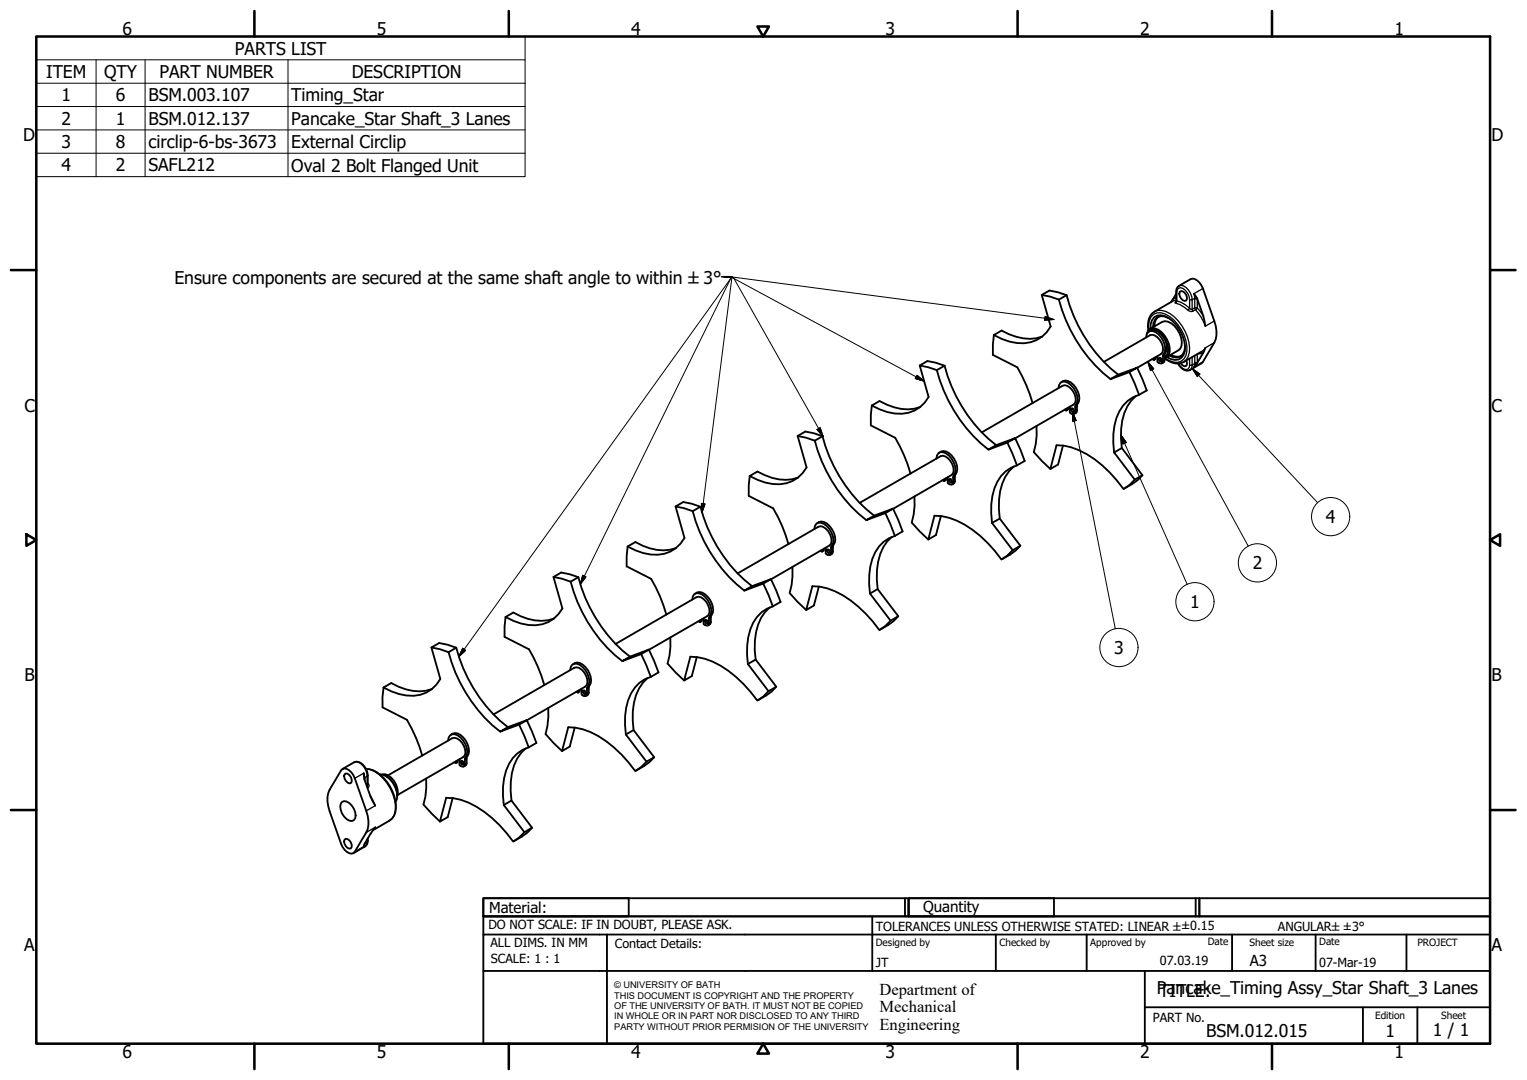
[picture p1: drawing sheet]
<svg xmlns="http://www.w3.org/2000/svg" width="420mm" height="297mm" viewBox="0 0 420 297" stroke-linecap="round" stroke-linejoin="round" font-family="sans-serif">
<!-- layer: Visible (ISO) -->
<g fill="none" stroke="#000" stroke-width=".51">
<path d="M273.5 92.1l-.3 2.7v2.8l6.7 3.4a42.5 42.5 0 0 1 4.2 9.9M273.5 92.1l2.1-1.2a13.3 13.3 0 0 0 11.2 1.7M286.6 81.1l2.4 .5 2.4 .8M291.4 82.4a41.2 41.2 0 0 0 14.2 21.9M293.5 81.2l-2.4-.8-2.3-.5-2.2 1.2 2.5 8.7a9.3 9.3 0 0 1-11.4 4.1l-2.1-.7-2.1-1.1M293.5 81.2a41.2 41.2 0 0 0 14.2 21.8M293.5 81.2l-2.1 1.2M303.7 99.5l12.7-7.3a2.34 2.34 0 0 1 2.7 1.3 3.7 3.7 0 0 1 .7 3.5l-.4 .4-6.5 3.8M315.4 92.8a1.6 1.6 0 0 1 .8-1.6 1.6 1.6 0 0 1 1.8 .2 4.8 4.8 0 0 1 2 6.5v1.4l-.2 .5-.3 .2-1-.4v-1.7M315.6 91.8a1.88 1.88 0 0 1 1.3-1.5 1.88 1.88 0 0 1 1.9 .4 6.4 6.4 0 0 1 2.8 6.8l-.5 .6-.7 .3M315.8 91.5a1.86 1.86 0 0 1 2.8-.4 6.3 6.3 0 0 1 2.8 5.9l-.4 .7-.6 .5M316.1 91.2a1.96 1.96 0 0 1 2.6 .1 5.3 5.3 0 0 1 2.3 5.2 2.68 2.68 0 0 0-.6 2.5l-.2 .7-.5 .2"/>
<path d="M316.4 90.5l3.4-2a3 3 0 0 1 3.3 1.1 5.8 5.8 0 0 1 1.7 6.2l-.5 .5-3.3 1.9M316.5 90.4a3 3 0 0 1 2.9-3.7 8.9 8.9 0 0 1 6.5 7.1 4.7 4.7 0 0 1-.8 4.6 3.3 3.3 0 0 1-4.1-.2M317.5 98.5v.5M318 98.2v.5l-.5 .3-.4-.2M318.7 87.1l-.6 .7-.4 .9-.1 1.1M318.9 98.4l.6 .3v.7l-.6-.3zM319.3 98.5l.3 .5M321.5 87.4a2.64 2.64 0 0 0-3-.1 2.64 2.64 0 0 0-1.3 2.7M322.1 97.6l2 .5 .9-.2M322.6 82.9l-4.9 2.8a4.8 4.8 0 0 0-1.7 5.2M323.6 82.9v-2.7a1.66 1.66 0 0 1 .8-1.6l3.2-1.8a3.1 3.1 0 0 1 3.4 2.5l3.1 9a7.7 7.7 0 0 1 0 5.9l-3.1 5.3-3.6 2.3a2.75 2.75 0 0 1-3.3-1.8M323.6 80.8l-1.4 2.3"/>
<path d="M324.6 80.3l.4-.2a1.83 1.83 0 0 1 1.3 2.6 1.79 1.79 0 0 1-1.7-2.4zM326.1 95.4a2.66 2.66 0 0 1-1.4 2.7 2.66 2.66 0 0 1-3-.3M326.4 99.1l.2 1.3-.3 .3h-.5l-1-.8M328.5 80.8l.8 1.2a28.3 28.3 0 0 1 2.4 7.7M330.6 96.7l-4.9 2.9a4.8 4.8 0 0 1-5.3-1.1M331.7 95.7l-.6 1.3-2.6 4M219.5 119.9l2.3 .5 2.4 .8M226.3 120l-2.4-.8-2.3-.5-2.1 1.2 2.4 8.7a9.3 9.3 0 0 1-11.3 4.1l-2.2-.7-2.1-1.1M226.3 120a40.7 40.7 0 0 0 14.2 21.8M226.3 120l-2.1 1.2M239.9 111.5l-.3 2.7v2.8l6.7 3.4a42.5 42.5 0 0 1 4.2 9.8M239.9 111.5l2.1-1.2a13.1 13.1 0 0 0 11.2 1.7"/>
<path d="M253.1 100.5l2.3 .5 2.4 .8M257.8 101.8a41.2 41.2 0 0 0 14.2 21.9M259.9 100.6l-2.4-.8-2.3-.5-2.1 1.2 2.4 8.7a9.2 9.2 0 0 1-11.3 4.1l-2.2-.7-2.1-1.1M259.9 100.6a41 41 0 0 0 14.2 21.8M259.9 100.6l-2.1 1.2M270.1 118.9l22.3-12.8a2.34 2.34 0 0 1 2.7 1.3 3.6 3.6 0 0 1 .7 3.4l-.4 .5-16.1 9.3M285.2 117.1v2.6l-.2 2.4-.5 2.2 4.5 4.7M291.3 106.7a1.59 1.59 0 0 1 .8-1.6 1.59 1.59 0 0 1 1.8 .2 4.8 4.8 0 0 1 1.9 6.6v1.3l-.1 .5-.4 .2-.9-.4v-1.6M292 105.1a1.96 1.96 0 0 1 2.6 .1 5.4 5.4 0 0 1 2.3 5.2 2.63 2.63 0 0 0-.6 2.5v.4l-.7 .6M292.9 112.7l.5 .2M293.9 112.1v.6l-.5 .2v-.5M294.8 112.3l.6 .4v.6l-.6-.3z"/>
<path d="M295.2 112.4l.3 .6M305.6 104.3l2.1-1.3 5.2-1.9-2.1 1.2zM310.8 102.3l2.6 6.3M312.6 108.9a13.7 13.7 0 0 0-4.2 11.7l.3 2.6M312.9 101.1l2.6 6.3-2.1 1.2M313.4 108.6a10 10 0 0 0-6.8 8.5l-.3 2.3 .3 5M185.9 139.3l2.3 .5 2.4 .8M192.7 139.4l-2.4-.9-2.3-.4-2.1 1.2 2.4 8.7a9.3 9.3 0 0 1-11.3 4.1l-2.1-.7-2.2-1.1M192.7 139.4a40.7 40.7 0 0 0 14.2 21.8M192.7 139.4l-2.1 1.2M206.3 130.9l-.3 2.7v2.8l6.7 3.4a40.2 40.2 0 0 1 4.2 9.8M206.3 130.9l2.1-1.2a13.1 13.1 0 0 0 11.2 1.6"/>
<path d="M224.2 121.2a41 41 0 0 0 14.2 21.9M236.5 138.3l22.3-12.8a2.34 2.34 0 0 1 2.7 1.3 3.6 3.6 0 0 1 .7 3.4l-.4 .5-16.1 9.2M245.7 139.9l2.6 6.3-2.1 1.2M251.6 136.6l.1 2.5-.3 2.4-.5 2.2 4.5 4.7M257.7 126.1a1.59 1.59 0 0 1 .8-1.6 1.59 1.59 0 0 1 1.8 .2 4.8 4.8 0 0 1 2 6.6v1.3l-.2 .5-.3 .2-1-.4v-1.6M258.4 124.5a1.96 1.96 0 0 1 2.6 .1 5.3 5.3 0 0 1 2.3 5.2 3.5 3.5 0 0 0-.6 2.9l-.7 .6M259.4 132.1l.4 .2M260.3 131.5v.5l-.5 .3v-.5M261.2 131.7l.6 .3v.7l-.6-.3zM261.6 131.8l.3 .6M272 123.7l2.1-1.3 5.2-1.9-2.1 1.2zM277.2 121.7l2.6 6.3"/>
<path d="M279 128.3a13.8 13.8 0 0 0-4.2 11.7l.3 2.6M279.3 120.5l2.6 6.3-2.1 1.2M279.8 128a10 10 0 0 0-6.8 8.4l-.2 2.4 .2 5M292.5 122.5l-1.4 5.3-2.1 1.2 1.7-6.5a19.5 19.5 0 0 1 12.6 5.5l2.1 1.9 3.7 4.6 1.7-1.1 1.4-1.5M306.6 124.4l2.1-1.2 5.6 7.5-2.1 1.2M306.6 124.4l5.6 7.5M314.3 130.7l-1.3 1.4-3.6 2.3M152.3 158.7l2.3 .5 2.4 .8M157 160a40.7 40.7 0 0 0 14.2 21.8M159.1 158.8l-2.4-.9-2.3-.4-2.1 1.2 2.4 8.7a9.2 9.2 0 0 1-11.3 4.1l-2.1-.7-2.2-1.1M159.1 158.8a41 41 0 0 0 14.2 21.8M159.1 158.8l-2.1 1.2"/>
<path d="M172.7 150.3l-.3 2.7v2.8l6.8 3.4a40.2 40.2 0 0 1 4.1 9.8M172.7 150.3l2.1-1.2a13.1 13.1 0 0 0 11.2 1.6M190.6 140.6a40.8 40.8 0 0 0 14.2 21.8M203 157.7l22.2-12.8a2.37 2.37 0 0 1 2.7 1.3 3.7 3.7 0 0 1 .7 3.4l-.4 .5-16 9.2M212.1 159.3l2.7 6.3-2.2 1.2M218 155.9l.1 2.6-.3 2.4-.5 2.2 4.5 4.7M224.1 145.5a1.6 1.6 0 0 1 .8-1.6 1.6 1.6 0 0 1 1.8 .2 5.5 5.5 0 0 1 2.5 5.4 2.69 2.69 0 0 0-.5 2.5l-.2 .5-.3 .2-1-.4v-1.6M224.8 143.9a2.24 2.24 0 0 1 3.4 .7 4.4 4.4 0 0 1 1 5.8l-.1 1.7-.7 .5M225.8 151.5l.4 .2M226.7 150.9v.5l-.5 .3v-.5M227.6 151.1l.6 .3v.7l-.6-.3zM228 151.2l.3 .6"/>
<path d="M238.4 143.1l2.1-1.3 5.2-1.9-2.1 1.2zM243.6 141.1l2.6 6.3M245.4 147.7a13.8 13.8 0 0 0-4.1 11.6l.2 2.7M246.2 147.4a10 10 0 0 0-6.7 8.4l-.4 4.8 .3 2.6M258.9 141.9l-1.4 5.3-2.1 1.2 1.7-6.6a19.5 19.5 0 0 1 12.6 5.6l4 4.1 1.8 2.4 1.7-1.1 1.4-1.5M273 143.8l2.1-1.2 5.7 7.5-2.2 1.2M273 143.8l5.6 7.5M280.8 150.1l-1.4 1.4-3.6 2.3M118.7 178.1l2.3 .4 2.4 .9M123.4 179.4a41 41 0 0 0 14.2 21.8M125.5 178.1l-2.4-.8-2.3-.4-2.1 1.2 2.5 8.6a9.2 9.2 0 0 1-11.4 4.2l-2.1-.8-2.2-1M125.5 178.1a41 41 0 0 0 14.2 21.9"/>
<path d="M125.5 178.1l-2.1 1.3M139.1 169.7l-.3 2.6v2.9l6.8 3.4a40.2 40.2 0 0 1 4.2 9.8M139.1 169.7l2.1-1.2a13.1 13.1 0 0 0 11.2 1.6M169.4 177.1l22.2-12.8a2.35 2.35 0 0 1 2.7 1.3 3.7 3.7 0 0 1 .7 3.4l-.4 .5-16 9.2M176.4 179.9l2.7 6.3M178.5 178.7l2.7 6.2-2.1 1.3M184.4 175.3l.1 2.6-.3 2.4-.5 2.2 4.5 4.7M190.5 164.9a1.6 1.6 0 0 1 .8-1.6 1.6 1.6 0 0 1 1.8 .2 5.4 5.4 0 0 1 2.5 5.4 2.85 2.85 0 0 0-.5 2.5l-.2 .5-.3 .2-1-.4v-1.7M191.3 163.3a1.93 1.93 0 0 1 2.6 .1 4.8 4.8 0 0 1 1.7 6.4l-.1 1.7-.7 .5M192.2 170.9l.4 .2M193.1 170.3v.5l-.5 .3v-.5M194 170.5l.6 .3v.7l-.6-.3z"/>
<path d="M194.4 170.6l.4 .6M204.8 162.4l2.1-1.2 5.2-1.9-2.1 1.2zM210 160.5l2.6 6.3M211.8 167.1a13.9 13.9 0 0 0-4.1 11.6l.2 2.7M212.6 166.8a10 10 0 0 0-6.7 8.4l-.4 4.8 .3 2.6M225.3 161.3l-1.4 5.2-2.1 1.3 1.7-6.6a19.4 19.4 0 0 1 12.6 5.6l4 4.1 1.9 2.4 1.6-1.1 1.4-1.5M239.4 163.2l2.1-1.2 5.7 7.5-2.2 1.2M239.4 163.2l5.6 7.5M247.2 169.5l-1.4 1.4-3.6 2.3M105.5 189.1l-.3 2.6 .1 2.8 6.7 3.5a42.1 42.1 0 0 1 4.2 9.8M105.5 189.1l2.2-1.2a13.1 13.1 0 0 0 11.1 1.6M135.8 196.5l22.2-12.9a2.41 2.41 0 0 1 2.7 1.3 3.7 3.7 0 0 1 .7 3.5l-.4 .5-16 9.2"/>
<path d="M142.8 199.3l2.7 6.3M144.9 198.1l2.7 6.2-2.1 1.3M150.9 194.7v2.6l-.3 2.4-.5 2.2 4.5 4.7M156.9 184.3a1.61 1.61 0 0 1 .8-1.6 1.61 1.61 0 0 1 1.9 .2 5.5 5.5 0 0 1 2.4 5.3 2.78 2.78 0 0 0-.5 2.6l-.1 .5-.4 .2-1-.4v-1.7M157.7 182.7a1.94 1.94 0 0 1 2.6 .1 4.8 4.8 0 0 1 1.7 6.4l-.1 1.7-.7 .5M158.6 190.3l.4 .2M159.5 189.7v.5l-.5 .3v-.5M160.5 189.9l.6 .3v.7l-.6-.3zM160.8 190l.4 .5M171.2 181.8l2.1-1.2 5.2-1.9-2.1 1.2zM178.2 186.4a13.8 13.8 0 0 0-4.1 11.7l.2 2.7M179.1 186.2a10 10 0 0 0-6.8 8.4l-.3 2.3 .2 5.1"/>
<path d="M191.7 180.7l-1.3 5.3-2.2 1.2 1.7-6.6a19.4 19.4 0 0 1 12.6 5.6l4 4.1 1.9 2.4 1.6-1.1 1.5-1.5M205.8 182.6l2.1-1.2 5.7 7.5-2.1 1.2M205.8 182.6l5.7 7.5M213.6 188.9l-1.3 1.4-3.7 2.3M94.2 211.5a3.1 3.1 0 0 1 3.4 2.6l3.2 8.9a7.6 7.6 0 0 1 0 5.9l-3.2 5.4a1.4 1.4 0 0 1-2.2 0l-1.2-1.4-.3-.8-3.2-9a7.6 7.6 0 0 1 0-5.9zM94.2 211.5l3.2-1.8a2.9 2.9 0 0 1 3.5 2.1l.3 1.5v2.5M94.8 213l.3-.3a1.84 1.84 0 0 1 1.4 2.7 1.63 1.63 0 0 1-1.8-1.9zM100.1 212.6l.2 1.6a26.5 26.5 0 0 0 3 7.4M100.7 211.4a9.3 9.3 0 0 1 7.2 6 7.6 7.6 0 0 1 0 7.7l-5.3 3.2M104.5 213a5.8 5.8 0 0 1 4.8 5.7l-.1 1.1-.3 .7M105.2 213a3.2 3.2 0 0 1 3.2 1.7 4.9 4.9 0 0 1 .9 4.1M106.1 213.4a6.4 6.4 0 0 1 3.2 5.5"/>
<path d="M106.8 213.2l17.6-10.2a2.41 2.41 0 0 1 2.7 1.3 3.8 3.8 0 0 1 .8 3.5l-.5 .4-18.1 10.5M117.3 214.1l-.2 5-.6 2.2 4.6 4.7M123.3 203.7a1.59 1.59 0 0 1 .8-1.6 1.59 1.59 0 0 1 1.9 .2 4.8 4.8 0 0 1 1.9 6.5v1.4l-.1 .5-.4 .2-1-.4v-1.7M124.1 202.1a2 2 0 0 1 2.6 0 5.4 5.4 0 0 1 2.2 5.3 2.63 2.63 0 0 0-.5 2.5l-.1 .4-.7 .5M124.5 219.5l-1.3 5.2-2.1 1.3 1.7-6.6a19.2 19.2 0 0 1 12.6 5.6l2 1.9 3.8 4.6 1.7-1.2 1.4-1.4M125 209.6l.4 .3M125.9 209.1v.5l-.5 .3v-.5M126.9 209.3l.6 .3v.7l-.6-.3zM127.3 209.3l.3 .6M137.6 201.2l2.1-1.2 5.2-1.9-2.1 1.2zM144.7 205.8a13.7 13.7 0 0 0-4.2 11.7l.2 2.7M145.5 205.6a10 10 0 0 0-6.8 8.4l-.3 2.3 .2 5.1"/>
<path d="M158.1 200.1l-1.3 5.2-2.2 1.3 1.8-6.6a19.3 19.3 0 0 1 12.5 5.6l2.1 1.9 3.8 4.6 1.6-1.1 1.5-1.5M172.2 202l2.1-1.2 5.7 7.5-2.1 1.2M172.2 202l5.7 7.5M180 208.3l-1.3 1.3-3.7 2.3M94.1 220.6a2.12 2.12 0 0 1 2.7 1 3.4 3.4 0 0 1 .6 4 2.07 2.07 0 0 1-2.7-1 3.4 3.4 0 0 1-.6-4zM94.8 230.9l.3-.2a1.83 1.83 0 0 1 1.4 2.6 1.79 1.79 0 0 1-1.7-2.4zM101.2 230.6v.6a1.8 1.8 0 0 1-.8 1.6l-3.2 1.9M103.3 227.5l-3 4.6-.2 .7M138.6 221.4l2.1-1.2 5.7 7.5-2.1 1.2M138.6 221.4l5.7 7.5M146.4 227.7l-1.3 1.3-3.7 2.3"/>
</g>
<!-- layer: Visible Narrow (ISO) -->
<g fill="none" stroke="#000" stroke-width=".36">
<path d="M324.4 78.6a2.27 2.27 0 0 1 2.6 1.2l.9 1.8 .1 .8M331 79.3l-2.5 1.5 .2 1.2M316.1 90.8a3.9 3.9 0 0 1 2.3-4.8 6.4 6.4 0 0 1 5.7 3.3 9.8 9.8 0 0 1 2.2 8.5 3 3 0 0 1-4.6 1.4l-1.2-.8M317.7 85.7a4.2 4.2 0 0 1 4.3 .6 12.3 12.3 0 0 1 5.3 10.6l-.4 1.1-.5 .9-.7 .7M320.4 99l-.4 .3M320.4 97.7l-.4 .2M320.6 97.1l-.5 .3M323.6 82.9h.1M323.6 82.7h.2l-.1 .4-.2 .3-.2-.2 .3-.3M323.6 82.5l-1 .4M323.6 80.2l.2 .2 .1-.7 .4-.4a2.15 2.15 0 0 1 2.5 1.4l.5 1.7M323.6 81.9l-.7 .2"/>
<path d="M323.8 80.4v2.3l2.4 1.1 1.1 1-.4 .5-2.3-1.5-1.1-.4M324.2 100a2.26 2.26 0 0 0 2.7 1.5l.4-1.1h.7M327.3 82.4v2.4l.7 .3 .2 .5a1.23 1.23 0 0 1-1.3-.3M327.3 82.4h.7M327.3 98.6v1.8M328 82.4v2.7l.7-.4M328 98.2v2.2M328.7 84.7l.3 .5-.8 .4M328.7 84.7h.7M328.7 82.2h.7v2.5M328.7 82v2.7M328.7 97.8v2.2"/>
<path d="M328.7 82l-.7 .4M328.7 100l-.7 .4M329.3 82h-.6M329.3 99.9l-.6 .1M329.4 84.7l-.4 .5a13.6 13.6 0 0 1 2.7 4.5l2.4-1.4M329.4 84.7l1.7 2.2M329.4 97.4v2.4h-.7M331 99.5l-2.5 1.5 .2-1M331.1 97l-1.6 .3M334.1 94.2l-2.4 1.5-1.1 1M296.3 111.6l-.5 .3M296.3 112.9l-.5 .3"/>
<path d="M296.5 111l-.5 .3M328 100.4v.6l-.6 .8M262.7 131l-.4 .3M262.7 132.3l-.4 .3M262.9 130.4l-.5 .3M229.2 150.4l-.5 .3M229.2 151.7l-.5 .3M229.3 149.8l-.4 .3M195.6 169.8l-.5 .2M195.6 171.1l-.5 .3M195.7 169.2l-.4 .3M162 189.2l-.5 .2"/>
<path d="M162 190.5l-.5 .3M162.2 188.6l-.5 .3M97.4 209.7a2.29 2.29 0 0 1 2.7 1.1l.5 .9 .4 1.8M100.3 213.9l-.2-1.3-2.5 1.5M100.3 213.9v.6M100.3 214.1l-.1 .1M100.3 213.9l-.1 .1M100.7 211.5a9.2 9.2 0 0 1 6.7 5.4 9.7 9.7 0 0 1 1.1 7.2l-.6 1-.7 .6M101 216.1l.3 .5M101 216.1l-.1 .1M101 213.5v2.6M101 213.5l-.7 .4"/>
<path d="M101.2 215.5h.1a.67 .67 0 0 1 0 1.1M101.2 215.8l-.2 .3M101.2 213.3l-.2 .2M101.3 216.6l-.2 .1M101.3 215.5l-.1 .1M101.8 218.7l1.5 2.9-2.5 1.4M128.4 208.5l-.5 .3M128.4 209.9l-.5 .3M128.6 208l-.5 .3M100.3 232.1l-.2 .7-2.5 1.5M101 231.4l-.2 1.1-.4 .3M101 230.9v.5"/>
<path d="M101 231.4l-.5 .3M101.2 231.2l-.2 .2M102.8 228.1l.5-.6-2.5 1.4"/>
</g>
<!-- layer: Symbol (ISO) -->
<g fill="none" stroke="#000" stroke-width=".28">
<path d="M10 16.5v-6.5h134.5v6.5M10 16.5h134.5v6.4M10 16.5v32.1h134.5v-25.7M26.4 16.5v32.1M39.9 16.5v32.1M79.2 16.5v32.1M10 22.9h134.5M10 29.3h134.5M10 35.7h134.5M10 42.1h134.5M198.5 76.1h2.2l89.3 11.8M198.5 76.1h2.8l-41.6 84.6"/>
<path d="M198.6 76.1h2.5l53.2 28.7M198.9 76h2.6l-75.2 104.6M198.9 76h2.5l-8.2 65M199.2 76.3h2.6l24.7 43.7M287.6 87l2.4 .9-2.6 .1zM315.8 99.5l1.6 1.9-.9 .5zM315.8 99.5l27.7 50.7M224.8 118.1l.9-.5 .8 2.4zM252.3 103.2l2 1.6-2.5-.7zM295.1 113.3l1 2.4-1 .2zM295.1 113.3l11.8 59.6M308.4 119.6l1.5 2.1-.9 .4z"/>
<path d="M308.4 119.6l18.3 41.1M328.1 101.4l2 1.5-.7 .7zM328.1 101.4l34.4 36.8M193 138.5l1 .1-.8 2.4zM160.3 158.2l.9 .5-1.5 2zM127.3 178.3l.8 .6-1.8 1.7z"/>
<circle cx="346" cy="154.8" r="5.3"/>
<circle cx="366.1" cy="142.1" r="5.3"/>
<circle cx="307.9" cy="178.1" r="5.3"/>
<circle cx="328.8" cy="165.5" r="5.3"/>
</g>
<!-- layer: Border (ISO) -->
<g fill="none" stroke="#000" stroke-width=".7">
<path d="M10 10h400v277h-400zM70 3v7M140 3v7M208.4 7.3h3.2l-1.6 2.7zM280 3v7M350 3v7M3 74.3h7M410 74.3h7M7.3 146.9l2.7 1.6-2.7 1.6zM410 148.5l2.7-1.6v3.2zM3 222.8h7M410 222.8h7"/>
<path d="M70 287v7M140 287v7M210 287l1.6 2.8h-3.2zM280 287v7M350 287v7"/>
</g>
<!-- layer: Title (ISO) -->
<g fill="none" stroke="#000" stroke-width=".51">
<path d="M133 247h40v5h-40zM133 247h117v5h-117zM133 257v-5h277v5M133 257h277v30h-277zM167 257v30M240 252v15M249 247v5M250 247h40v5h-40zM250 247h80v5h-80zM274 257v10M299 257v10M329 247v5"/>
<path d="M330 247h80v5h-80zM339 257v10M362 257v10M387 257v10M133 267h277M315 277h95M315 267v20M375 277v10M390 277v10"/>
</g>
<!-- layer: Symbol (ISO) -->
<g fill="#000" stroke="#000" stroke-width=".28">
<path d="M287.4 88l2.6-.1zM287.6 87l2.4 .9-2.6 .1zM224.8 118.1l1.7 1.9zM224.8 118.1l.9-.5 .8 2.4zM251.8 104.1l2.5 .7zM252.3 103.2l2 1.6-2.5-.7zM295.1 113.3l1 2.4zM295.1 113.3l1 2.4-1 .2zM315.8 99.5l1.6 1.9zM315.8 99.5l1.6 1.9-.9 .5zM328.1 101.4l2 1.5zM328.1 101.4l2 1.5-.7 .7z"/>
<path d="M193 138.5l.2 2.5zM193 138.5l1 .1-.8 2.4zM308.4 119.6l1.5 2.1zM308.4 119.6l1.5 2.1-.9 .4zM160.3 158.2l-.6 2.5zM160.3 158.2l.9 .5-1.5 2zM127.3 178.3l-1 2.3zM127.3 178.3l.8 .6-1.8 1.7z"/>
</g>
<g font-size="4.8">
<text x="33.7" y="9.6">6</text>
<text x="103.7" y="9.6">5</text>
<text x="173.7" y="9.6">4</text>
<text x="243.7" y="9.6">3</text>
<text x="313.7" y="9.6">2</text>
<text x="383.7" y="9.6">1</text>
<text x="64.6" y="15">PARTS LIST</text>
<text x="12.7" y="21.4">ITEM</text>
<text x="28.7" y="21.5">QTY</text>
<text x="43.9" y="21.4">PART NUMBER</text>
<text x="96.8" y="21.5">DESCRIPTION</text>
<text x="16.9" y="27.9">1</text>
<text x="31.9" y="27.9">6</text>
<text x="40.8" y="27.9">BSM.003.107</text>
<text x="80.2" y="27.9">Timing_Star</text>
<text x="16.9" y="34.3">2</text>
<text x="31.9" y="34.3">1</text>
<text x="40.8" y="34.3">BSM.012.137</text>
<text x="80.2" y="34.4">Pancake_Star Shaft_3 Lanes</text>
<text x="6.3" y="38.9">D</text>
<text x="16.9" y="40.7">3</text>
<text x="31.9" y="40.7">8</text>
<text x="40.8" y="40.8">circlip-6-bs-3673</text>
<text x="80.2" y="40.8">External Circlip</text>
<text x="410.4" y="38.9">D</text>
<text x="16.9" y="47.1">4</text>
<text x="31.9" y="47.1">2</text>
<text x="40.8" y="47.1">SAFL212</text>
<text x="80.2" y="47.2">Oval 2 Bolt Flanged Unit</text>
<text x="48" y="78.1">Ensure components are secured at the same shaft angle to within ±3°</text>
<text x="6.7" y="113.2">C</text>
<text x="410.4" y="113.2">C</text>
<text x="364.8" y="143.8">4</text>
<text x="344.7" y="156.6">2</text>
<text x="327.5" y="167.2">1</text>
<text x="306.6" y="179.9">3</text>
<text x="6.8" y="187.4">B</text>
<text x="410.4" y="187.4">B</text>
<text x="6.7" y="261.7">A</text>
<text x="410.4" y="261.7">A</text>
<text x="318.3" y="273.4">PTaIncak</text>
<text x="323.6" y="274.2">TLE:e_Timing Assy_Star Shaft_3 Lanes</text>
<text x="331.9" y="285.3">BSM.012.015</text>
<text x="381.2" y="285.3">1</text>
<text x="394.2" y="285">1 / 1</text>
<text x="33.7" y="291">6</text>
<text x="103.7" y="290.9">5</text>
<text x="173.7" y="290.9">4</text>
<text x="243.7" y="291">3</text>
<text x="313.7" y="291">2</text>
<text x="383.7" y="290.9">1</text>
</g>
<g font-size="4.6">
<text x="242" y="273.7">Department of</text>
<text x="242" y="278.4">Mechanical</text>
<text x="242" y="283.2">Engineering</text>
</g>
<g font-size="4.1">
<text x="134.6" y="251.1">Material:</text>
<text x="254" y="250.8">Quantity</text>
<text x="343.9" y="265.6">A3</text>
</g>
<g font-size="3.5">
<text x="134.4" y="255.6">DO NOT SCALE: IF IN DOUBT, PLEASE ASK.</text>
<text x="241" y="256">TOLERANCES UNLESS OTHERWISE STATED: LINEAR ±±0.15</text>
<text x="351.6" y="256">ANGULAR±±3°</text>
<text x="134.9" y="260.6">ALL DIMS. IN MM</text>
<text x="169.2" y="260.6">Contact Details:</text>
<text x="135.1" y="264.8">SCALE: 1 : 1</text>
<text x="241" y="266">JT</text>
<text x="319.2" y="265.5">07.03.19</text>
<text x="363" y="266">07-Mar-19</text>
<text x="317.2" y="281.2">PART No.</text>
</g>
<g font-size="2.8">
<text x="241" y="260.1">Designed by</text>
<text x="275" y="260.1">Checked by</text>
<text x="300" y="260.1">Approved by</text>
<text x="332.3" y="260">Date</text>
<text x="343.8" y="260.1">Sheet size</text>
<text x="363" y="260">Date</text>
<text x="390" y="260.1">PROJECT</text>
<text x="378.4" y="280.1">Edition</text>
<text x="396.6" y="280.1">Sheet</text>
</g>
<g font-size="2.5">
<text x="169" y="271.9">© UNIVERSITY OF BATH</text>
<text x="169" y="274.7">THIS DOCUMENT IS COPYRIGHT AND THE PROPERTY</text>
<text x="169" y="277.5">OF THE UNIVERSITY OF BATH. IT MUST NOT BE COPIED</text>
<text x="169" y="280.4">IN WHOLE OR IN PART NOR DISCLOSED TO ANY THIRD</text>
<text x="169" y="283.2">PARTY WITHOUT PRIOR PERMISION OF THE UNIVERSITY</text>
</g>
</svg>
